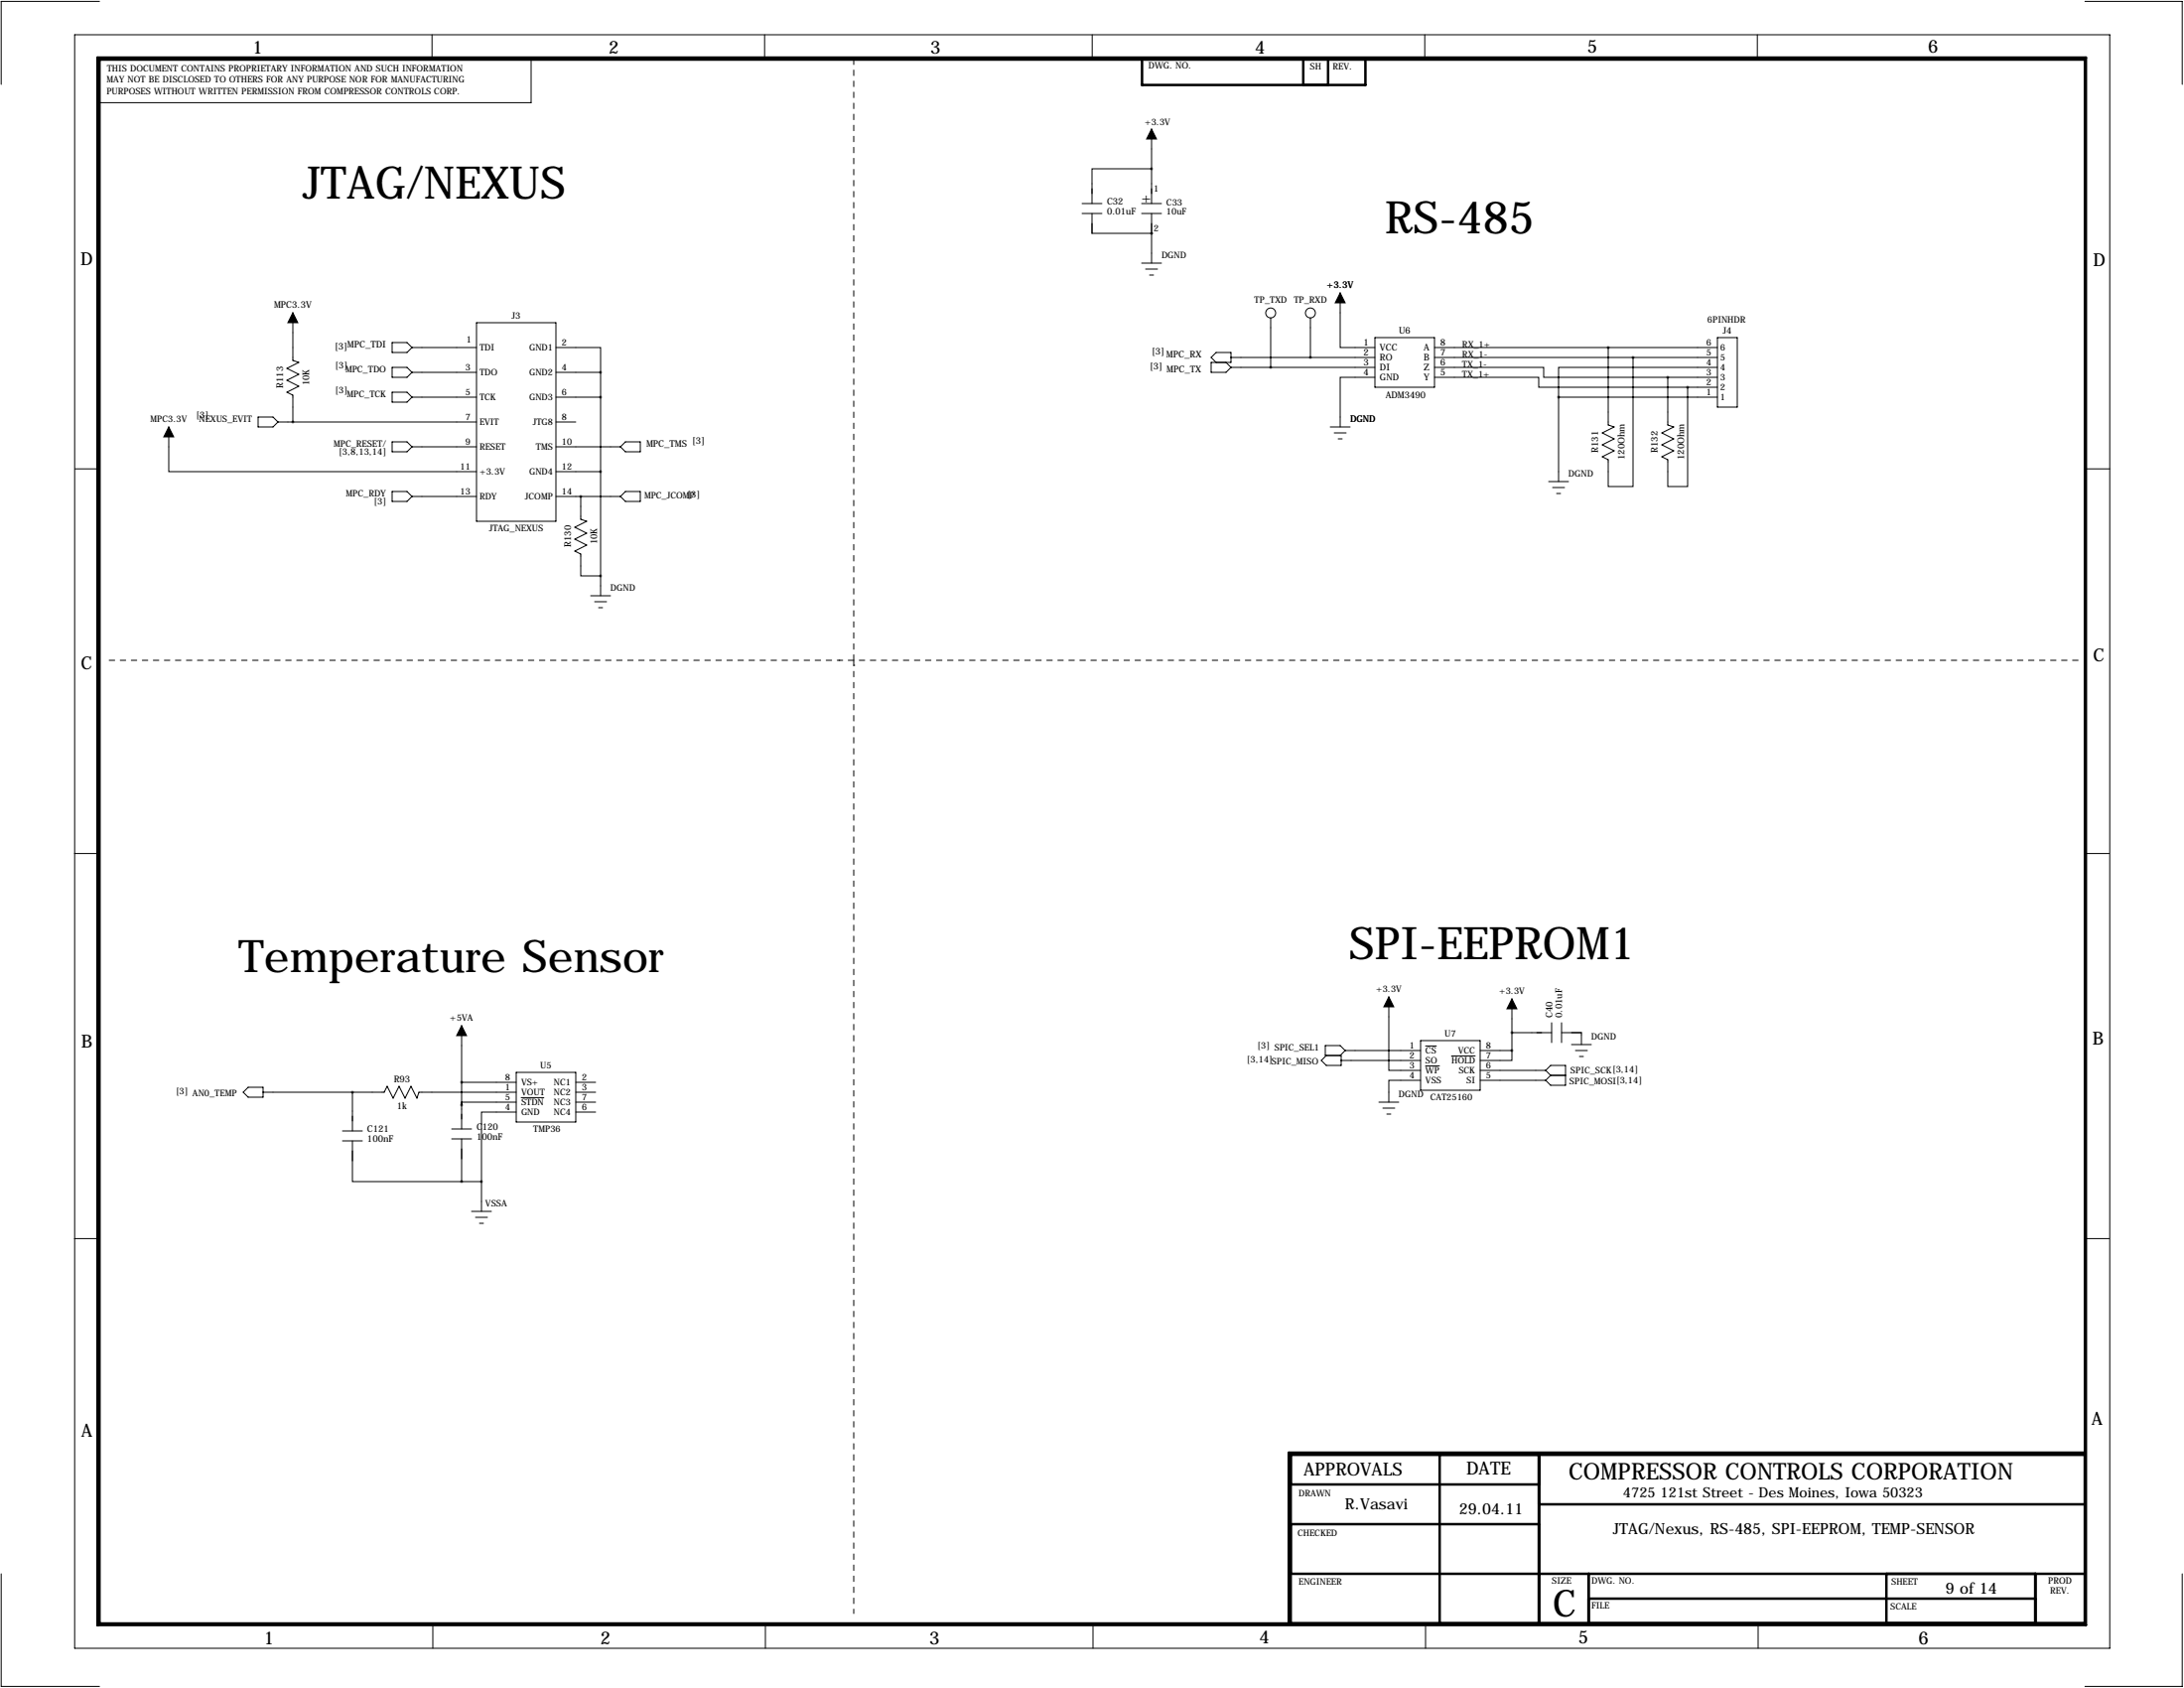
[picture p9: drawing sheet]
<svg xmlns="http://www.w3.org/2000/svg" width="559mm" height="432mm" viewBox="0 0 559 432" stroke-linecap="round" stroke-linejoin="round" font-family="sans-serif">
<g fill="none" stroke="#000" stroke-width=".25">
<path d="M19.1 8.9h520.7v412.7h-520.7zM25.5 .4h-25.2v21.2M110.5 8.9v6.3M143.1 15.2h-7.2v11.1h-110.9M195.6 8.9v6.3M279.5 8.9v6.3M364.5 8.9v6.3M449.6 8.9v6.3M533.5 .4h24.8v21.2M294.6 33v19.1M276.9 52.1h5M276.9 54.6h5"/>
<path d="M279.4 54.6v5.1h15.2M292.1 52.1h5.1M292.1 54.6h5.1M294.6 43.2h-15.2v8.9M294.6 59.7h.1M294.6 54.6v12.7M292.1 67.3h5.1M293.1 68.8h3.1M294.1 70.4h1M342.9 74.9v14h8.9M74.9 80v12.2l1.6 .5-3.1 1.5 3.1 1.6-3.1 1.5 3.1 1.5-3.1 1.5 1.5 .8v6.8M100.3 94h3.8l1.3 1.2-1.3 1.3h-3.8z"/>
<path d="M100.3 87.6h3.8l1.3 1.3-1.3 1.3h-3.8zM105.4 88.9h16.5M105.4 95.2h16.5M121.9 82.6h20.3v50.7h-20.3zM142.2 88.9h11.5v6.3M142.2 95.2h11.5M153.7 95.2v57.2M311.1 92.7l-1.2-1.3 1.2-1.2h3.9v2.5h-5.1v2.5h3.8l1.3-1.2M313.7 92.7l1.3 1.3M315 94h36.8M315 91.4h36.8M325.1 81.3v12.7"/>
<path d="M335.3 81.3v10.1M351.8 96.5h-8.9v12.7M351.8 86.4h15.2v12.7h-15.2zM367 94h28v2.5h31.7M367 96.5h26.7v2.6h38.1M367 88.9h72.4M367 91.4h72.4M411.5 88.9v19.8l1.5 .5-3 1.5 3 1.6-3 1.5 3 1.5-3 1.5 1.5 .8v6.9h6.3v-33.1M426.7 96.5v12.2l1.5 .5-3 1.5 3 1.6-3 1.5 3 1.5-3 1.5 1.5 .8v6.9h5.1v-25.4M426.7 96.5h12.7M431.8 99.1h7.6M439.4 94h-40.6v7.6"/>
<path d="M439.4 86.4h5.1v17.7h-5.1zM19.2 119.9h6.4M43.2 109.2v11.4h78.7M66 106.7h3.8l1.3 1.2-1.3 1.3h-3.8zM71.1 107.9h50.8M100.3 100.3h3.8l1.3 1.3-1.3 1.3h-3.8zM100.3 113h3.8l1.3 1.3-1.3 1.3h-3.8zM105.4 101.6h16.5M105.4 114.3h16.5M142.2 101.6h11.5M142.2 107.9h5.1M142.2 114.3h16.5"/>
<path d="M158.7 114.3l1.3-1.3h3.8v2.6h-3.8zM340.4 109.2h5M341.4 110.7h3M342.4 112.3h1M398.8 101.6h40.6M398.8 101.6v21.6M533.4 119.9h6.4M100.3 125.7h3.8l1.3 1.3-1.3 1.3h-3.8zM105.4 127h16.5M142.2 127h6.4M142.2 120.6h11.5M148.6 127v5.8l1.5 .5-3 1.6 3 1.5-3 1.5 3 1.5-3 1.6 1.5 .7v5.6h5.1"/>
<path d="M148.6 127h10.1M158.7 127l1.3-1.3h3.8v2.6h-3.8zM396.2 123.2h5.1M397.3 124.7h3M398.3 126.2h1M151.1 152.4h5.1M152.1 153.9h3.1M153.2 155.4h1M214.6 168.9h.1M218.4 170.2h.1M19 218.3h6.5M533.3 218.3h6.4"/>
<path d="M355.3 255v18.8h8.2M386.8 255.5v13.2M62.2 279.4l1.3-1.3h3.8v2.6h-3.8zM67.3 279.4h31l.8-1.5 1.5 3 1.5-3 1.5 3 1.6-3 1.5 3 .5-1.5h24.9M90.2 279.4v9.9M118.1 276.9h14M118.1 262.4v26.4M132.1 274.3h15.2v12.7h-15.2zM147.3 276.9h5.1M147.3 279.4h5.1M343.2 271.3h20.3M344.2 268.7h19.3"/>
<path d="M344.2 268.7l-1.3 1.3M344.2 268.7l-1.3-1.2h-3.8v2.5h4.1v2.5h-3.9l-1.2-1.2 1.2-1.3M363.5 276.4h-8.2v5.5M363.5 266.2h15.2v12.7h-15.2zM364.7 267.6h2.8M364.7 272.6h3.6M371.4 270.1h6M378.7 268.7h8.1M378.7 273.8h16.8M378.7 276.4h16.8M386.8 268.7v2.6h-8.1M386.8 264.2h10.2"/>
<path d="M395.5 273.8l1.2-1.3h3.9v5.1h-3.9l-1.2-1.2M395.5 273.8l1.2 1.3M396.7 275.1h3.9M396.7 275.1l-1.2 1.3M397 261.6v5.1M399.5 264.2h5.1v3M399.5 261.6v5.1M402.1 267.2h5.1M403.1 268.7h3M404.1 270.3h1M87.6 289.3h5.1M87.6 291.8h5.1"/>
<path d="M90.2 291.8v10.5h27.9M115.6 288.8h5M115.6 291.3h5M118.1 291.3v11M132.1 284.5h-8.9v17.8M132.1 281.9h-14v.8M133.3 280.8h5.8M147.3 281.9h5.1M147.3 284.5h5.1M352.8 281.9h5.1M353.8 283.5h3.1M354.8 285h1.1"/>
<path d="M19 316.8h6.5M118.1 302.3h5.1M120.6 309.9h5.1M121.7 311.4h3M122.7 312.9h1M123.2 302.3v7.6M533.3 316.8h6.4M.3 402.6v28.8h25.2M110.7 415.3v6.3M195.8 415.3v6.3M279.7 415.3v6.3M364.7 415.3v6.3"/>
<path d="M449.8 415.3v6.3M558.3 402.6v28.8h-24.8"/>
<circle cx="325.1" cy="80.1" r="1.27"/>
<circle cx="335.3" cy="80.1" r="1.27"/>
</g>
<g fill="none" stroke="#000" stroke-width=".63">
<path d="M24.9 14.7h508.8v401h-508.8zM25.5 15.2h508v400.1h-508zM292.2 15h57.2v6.7h-57.2zM333.5 21.7v-6.7h6.3v6.7M330.3 379.7h63.5M368.4 372.1v43.2M393.8 372.1v43.2M533.5 372.1h-203.2v43.2M533.5 371.6h-203.8v43.7M330.3 389.9h63.5M393.8 384.8h139.7M330.3 402.6h203.2"/>
<path d="M406.5 402.6v12.7M406.5 408.9h114.3M482.7 402.6v12.7M520.8 402.6v12.7"/>
</g>
<path d="M27.9 168.9h504.2M218.4 168.9v243.8M218.4 168.9v-154.9" fill="none" stroke="#000" stroke-width=".25" stroke-dasharray="1.4 1.4"/>
<path d="M294.6 33l1.3 2.6h-2.5zM342.9 74.9l1.3 2.6h-2.6zM74.9 80l1.3 2.6h-2.5zM43.2 109.2l1.2 2.6h-2.5zM355.3 255l1.3 2.6h-2.5zM386.8 255.5l1.3 2.6h-2.5zM118.1 262.4l1.3 2.5h-2.6z" fill="#000" stroke="#000" stroke-width=".25"/>
<path d="M153.6 95.3a.05 .05 0 0 0 .1 0 .05 .05 0 0 0-.1 0zM153.6 101.6a.05 .05 0 0 0 .1 0 .05 .05 0 0 0-.1 0zM153.6 120.7a.05 .05 0 0 0 .1 0 .05 .05 0 0 0-.1 0zM386.8 268.7a.05 .05 0 0 0 .1 0 .05 .05 0 0 0-.1 0zM386.8 264.2a.05 .05 0 0 0 .1 0 .05 .05 0 0 0-.1 0zM90.1 279.4a.05 .05 0 0 0 .1 0 .05 .05 0 0 0-.1 0zM294.6 59.7a.05 .05 0 0 0 .1 0 .05 .05 0 0 0-.1 0zM294.6 43.2a.05 .05 0 0 0 .1 0 .05 .05 0 0 0-.1 0zM153.6 147.3a.05 .05 0 0 0 .1 0 .05 .05 0 0 0-.1 0zM74.9 108a.05 .05 0 0 0 .1 0 .05 .05 0 0 0-.1 0zM417.8 91.4a.05 .05 0 0 0 .1 0 .05 .05 0 0 0-.1 0z" fill="#000" stroke="#000" stroke-width=".63"/>
<g font-size="11.5">
<text x="77.5" y="50.8">JTAG/NEXUS</text>
<text x="354.3" y="59.7">RS-485</text>
<text x="345.2" y="245.4">SPI-EEPROM1</text>
<text x="61" y="248.7">Temperature Sensor</text>
</g>
<text font-size="9.6" x="397.3" y="413.5">C</text>
<text font-size="5.9" x="401.4" y="378.6">COMPRESSOR CONTROLS CORPORATION</text>
<g font-size="4.6">
<text x="64.6" y="13.7">1</text>
<text x="155.8" y="13.7">2</text>
<text x="238" y="13.7">3</text>
<text x="321.1" y="13.7">4</text>
<text x="406.1" y="13.5">5</text>
<text x="493.3" y="13.5">6</text>
<text x="20.6" y="67.9">D</text>
<text x="535.6" y="68.1">D</text>
<text x="20.7" y="171.1">C</text>
<text x="535.5" y="169.2">C</text>
<text x="20.8" y="268.1">B</text>
<text x="535.4" y="267.2">B</text>
<text x="535.2" y="364.5">A</text>
<text x="20.8" y="367.5">A</text>
<text x="333.6" y="377.4">APPROVALS</text>
<text x="375.2" y="377.2">DATE</text>
<text x="67.5" y="420.6">1</text>
<text x="153.6" y="420.6">2</text>
<text x="237.8" y="420.6">3</text>
<text x="322.2" y="420.5">4</text>
<text x="403.9" y="420.4">5</text>
<text x="490.9" y="420.6">6</text>
</g>
<g font-size="4">
<text x="344.2" y="386.1">R.Vasavi</text>
<text x="373.4" y="387.3">29.04.11</text>
<text x="412.7" y="392.4">JTAG/Nexus, RS-485, SPI-EEPROM, TEMP-SENSOR</text>
<text x="497.8" y="407.7">9 of 14</text>
</g>
<g font-size="3.6">
<text x="292.1" y="51.8">+</text>
<text x="415.3" y="383">4725 121st Street - Des Moines, Iowa 50323</text>
</g>
<g font-size="2.4">
<text x="283.2" y="52.3">C32</text>
<text x="283.2" y="54.7">0.01uF</text>
<text x="339.5" y="73.7">+3.3V</text>
<text x="70.1" y="78.7">MPC3.3V</text>
<text x="85.6" y="89.3">[3]MPC_TDI</text>
<text x="348.9" y="88.4">1</text>
<text x="353.1" y="89.7">VCC</text>
<text x="357.9" y="85.3">U6</text>
<text x="364.3" y="89.7">A</text>
<text x="368.6" y="88.4">8</text>
<text x="294.2" y="94.4">[3]</text>
<text x="294.6" y="90.6">[3]</text>
<text x="298.4" y="91.4">MPC_RX</text>
<text x="298.5" y="95.3">MPC_TX</text>
<text x="348.9" y="90.9">2</text>
<text x="348.9" y="93.5">3</text>
<text x="353.1" y="92.3">RO</text>
<text x="353.1" y="94.8">DI</text>
<text x="364.3" y="92.3">B</text>
<text x="364.3" y="94.8">Z</text>
<text x="368.6" y="90.9">7</text>
<text x="368.6" y="93.5">6</text>
<text x="72.4" y="99.3" transform="rotate(-90 72.4 99.3)">R113</text>
<text x="79.1" y="98.6" transform="rotate(-90 79.1 98.6)">10K</text>
<text x="348.9" y="96">4</text>
<text x="353.1" y="97.4">GND</text>
<text x="354.5" y="101.7">ADM3490</text>
<text x="364.3" y="97.4">Y</text>
<text x="368.6" y="96">5</text>
<text x="345.4" y="108">DGND</text>
<text x="177.1" y="113.4">[3]</text>
<text x="165.4" y="114.3">MPC_TMS</text>
<text x="408.9" y="115.8" transform="rotate(-90 408.9 115.8)">R131</text>
<text x="415.7" y="117.6" transform="rotate(-90 415.7 117.6)">120Ohm</text>
<text x="424.2" y="115.8" transform="rotate(-90 424.2 115.8)">R132</text>
<text x="430.9" y="117.6" transform="rotate(-90 430.9 117.6)">120Ohm</text>
<text x="146" y="139.9" transform="rotate(-90 146 139.9)">R130</text>
<text x="152.8" y="139.3" transform="rotate(-90 152.8 139.3)">10K</text>
<text x="397.3" y="260.3" transform="rotate(-90 397.3 260.3)">C40</text>
<text x="399.7" y="260.3" transform="rotate(-90 399.7 260.3)">0.01uF</text>
<text x="100.8" y="276.9">R93</text>
<text x="101.6" y="283.6">1k</text>
<text x="94" y="289.6">C121</text>
<text x="94" y="292">100nF</text>
<text x="121.9" y="289.1">C120</text>
<text x="121.9" y="291.5">100nF</text>
</g>
<g font-size="2.3">
<text x="293.8" y="17.6">DWG. NO.</text>
<text x="335.2" y="17.7">SH</text>
<text x="341" y="17.7">REV.</text>
<text x="27.3" y="21.1">MAY NOT BE DISCLOSED TO OTHERS FOR ANY PURPOSE NOR FOR MANUFACTURING</text>
<text x="27.4" y="18.3">THIS DOCUMENT CONTAINS PROPRIETARY INFORMATION AND SUCH INFORMATION</text>
<text x="27.3" y="24.2">PURPOSES WITHOUT WRITTEN PERMISSION FROM COMPRESSOR CONTROLS CORP.</text>
<text x="292.9" y="32">+3.3V</text>
<text x="295.1" y="49">1</text>
<text x="298.4" y="52.6">C33</text>
<text x="295.1" y="59.3">2</text>
<text x="298.4" y="55">10uF</text>
<text x="297.2" y="66">DGND</text>
<text x="321" y="77.5">TP_TXD</text>
<text x="331.1" y="77.5">TP_RXD</text>
<text x="131" y="81.5">J3</text>
<text x="436.9" y="82.6">6PINHDR</text>
<text x="119.3" y="87.6">1</text>
<text x="122.7" y="89.7">TDI</text>
<text x="135.4" y="89.7">GND1</text>
<text x="143.8" y="88.4">2</text>
<text x="374.1" y="88.9">RX_1+</text>
<text x="436.6" y="88.4">6</text>
<text x="440.2" y="89.7">6</text>
<text x="440.8" y="85.4">J4</text>
<text x="85.7" y="94.3">[3]</text>
<text x="88.4" y="95.3">MPC_TDO</text>
<text x="119.1" y="94.7">3</text>
<text x="143.8" y="94.7">4</text>
<text x="374.1" y="91.4">RX_1-</text>
<text x="374.1" y="94">TX_1-</text>
<text x="436.6" y="93.5">4</text>
<text x="436.6" y="90.9">5</text>
<text x="440.2" y="94.8">4</text>
<text x="440.2" y="92.2">5</text>
<text x="85.7" y="100.7">[3]</text>
<text x="88.8" y="101.6">MPC_TCK</text>
<text x="119.1" y="101.1">5</text>
<text x="122.7" y="96.1">TDO</text>
<text x="135.4" y="96.1">GND2</text>
<text x="143.8" y="101.1">6</text>
<text x="374.1" y="96.5">TX_1+</text>
<text x="436.6" y="96">3</text>
<text x="436.6" y="98.6">2</text>
<text x="436.6" y="101.1">1</text>
<text x="440.2" y="97.3">3</text>
<text x="440.2" y="99.9">2</text>
<text x="38.5" y="108">MPC3.3V</text>
<text x="50.2" y="107">[3]</text>
<text x="50.9" y="108">NEXUS_EVIT</text>
<text x="119.1" y="107.4">7</text>
<text x="122.7" y="102.4">TCK</text>
<text x="135.4" y="102.4">GND3</text>
<text x="143.8" y="107.4">8</text>
<text x="440.2" y="102.4">1</text>
<text x="119.1" y="113.8">9</text>
<text x="122.7" y="108.8">EVIT</text>
<text x="136.3" y="108.8">JTG8</text>
<text x="143.8" y="113.8">10</text>
<text x="85.4" y="114.3">MPC_RESET/</text>
<text x="86.7" y="116.4">[3,8,13,14]</text>
<text x="122.7" y="115.1">RESET</text>
<text x="137.1" y="115.1">TMS</text>
<text x="117.8" y="120.1">11</text>
<text x="122.7" y="121.5">+3.3V</text>
<text x="135.4" y="121.5">GND4</text>
<text x="143.8" y="120.1">12</text>
<text x="401.3" y="121.9">DGND</text>
<text x="88.5" y="127">MPC_RDY</text>
<text x="95.6" y="129.1">[3]</text>
<text x="117.8" y="126.5">13</text>
<text x="122.7" y="127.8">RDY</text>
<text x="134.4" y="127.8">JCOMP</text>
<text x="143.8" y="126.5">14</text>
<text x="164.8" y="127.5">MPC_JCOMP</text>
<text x="175.9" y="127.3">[3]</text>
<text x="125.2" y="136">JTAG_NEXUS</text>
<text x="156.2" y="151.1">DGND</text>
<text x="352.1" y="253.7">+3.3V</text>
<text x="383.5" y="254.3">+3.3V</text>
<text x="115.1" y="261.1">+5VA</text>
<text x="321.7" y="268.3">[3] SPIC_SEL1</text>
<text x="360.6" y="268.2">1</text>
<text x="364.7" y="269.5">CS</text>
<text x="369.6" y="265.2">U7</text>
<text x="373.1" y="269.5">VCC</text>
<text x="380.2" y="268.2">8</text>
<text x="407.2" y="265.9">DGND</text>
<text x="138.3" y="273.3">U5</text>
<text x="319" y="271.9">[3,14]SPIC_MISO</text>
<text x="360.6" y="270.8">2</text>
<text x="360.6" y="273.3">3</text>
<text x="360.6" y="275.8">4</text>
<text x="364.7" y="272.1">SO</text>
<text x="364.7" y="274.6">WP</text>
<text x="371.4" y="272.1">HOLD</text>
<text x="373.2" y="274.6">SCK</text>
<text x="380.2" y="270.8">7</text>
<text x="380.2" y="273.3">6</text>
<text x="380.2" y="275.8">5</text>
<text x="401.8" y="274.6">SPIC_SCK[3,14]</text>
<text x="45" y="280">[3] AN0_TEMP</text>
<text x="129.2" y="276.4">8</text>
<text x="129.2" y="278.9">1</text>
<text x="129.2" y="281.4">5</text>
<text x="133.3" y="277.7">VS+</text>
<text x="133.3" y="280.2">VOUT</text>
<text x="141.7" y="277.7">NC1</text>
<text x="141.7" y="280.2">NC2</text>
<text x="148.8" y="276.4">2</text>
<text x="148.8" y="278.9">3</text>
<text x="148.8" y="281.4">7</text>
<text x="357.9" y="280.7">DGND</text>
<text x="364.7" y="277.2">VSS</text>
<text x="365.9" y="281.5">CAT25160</text>
<text x="375.2" y="277.2">SI</text>
<text x="401.6" y="277.4">SPIC_MOSI[3,14]</text>
<text x="129.2" y="284">4</text>
<text x="133.3" y="282.7">STDN</text>
<text x="133.3" y="285.3">GND</text>
<text x="141.7" y="282.7">NC3</text>
<text x="141.7" y="285.3">NC4</text>
<text x="148.8" y="284">6</text>
<text x="136.5" y="289.6">TMP36</text>
<text x="124.2" y="308.6">VSSA</text>
<text x="332.3" y="382.8">DRAWN</text>
<text x="332" y="392.9">CHECKED</text>
<text x="332.3" y="405.4">ENGINEER</text>
<text x="397.1" y="405.1">SIZE</text>
<text x="407.2" y="405.1">DWG. NO.</text>
<text x="483.9" y="405.4">SHEET</text>
<text x="524.1" y="405.1">PROD</text>
<text x="524.6" y="407.7">REV.</text>
<text x="407.2" y="411.5">FILE</text>
<text x="483.7" y="411.7">SCALE</text>
</g>
</svg>
